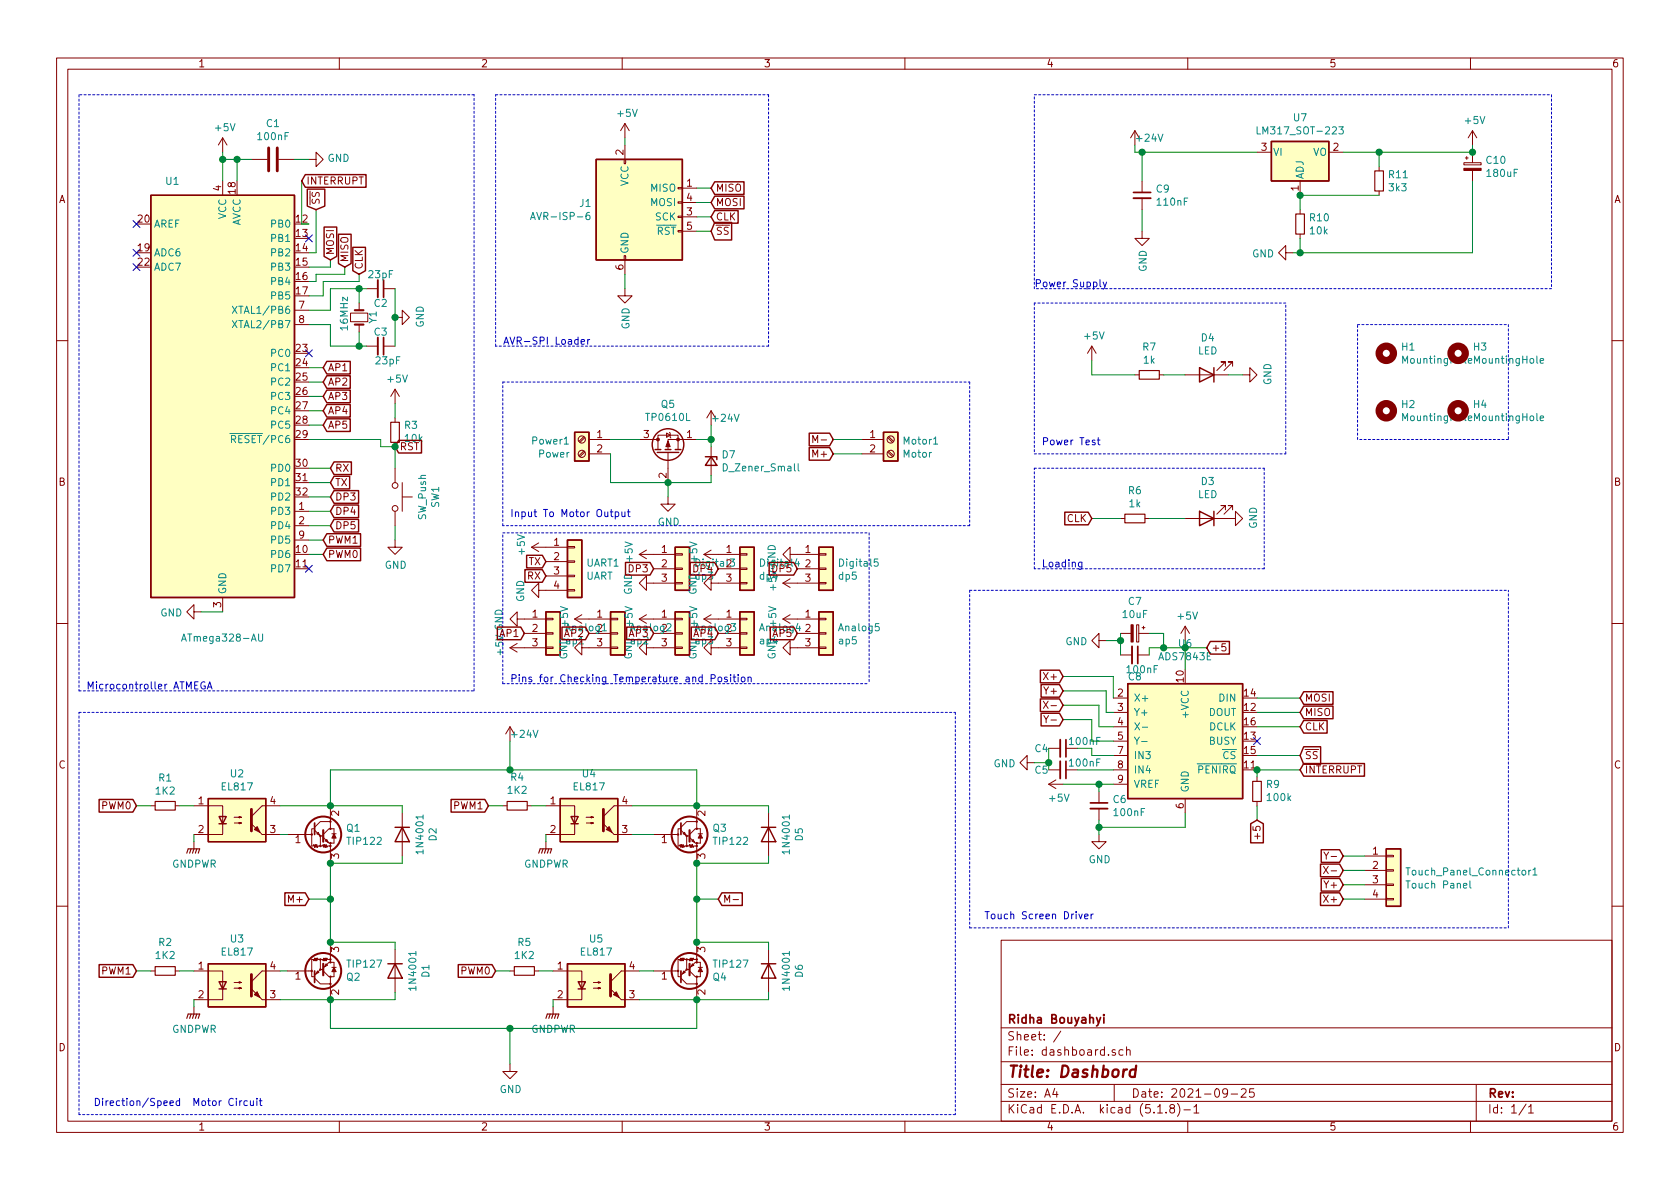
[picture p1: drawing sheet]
<svg xmlns="http://www.w3.org/2000/svg" width="297mm" height="210mm" viewBox="0 0 297 210" stroke-linecap="round" stroke-linejoin="round" font-family="sans-serif">
<g fill="none" stroke="#840000" stroke-width=".18">
<path d="M10 10.3h277v189.9h-277zM12 12.2h273v186.1h-273zM60 10.3v1.9M110 10.3v1.9M160 10.3v1.9M210 10.3v1.9M260 10.3v1.9M39.4 24.4l-.8 1.2M39.4 24.4v2.5M39.4 32v2.5M39.4 24.4l.7 1.2M44.4 28.2h2.8"/>
<path d="M49.3 28.2h2.8M54.6 28.2h1.3v-1.3l1.2 1.3-1.2 1.3v-1.3M110.4 28.2h.2v.8h-.2zM110.5 21.8l-.8 1.3M110.5 21.8v2.6M110.5 25.6v2.6M110.5 21.8l.8 1.3M119.9 38.2h.7v.3h-.7zM119.9 35.7h.7v.2h-.7zM119.9 33.1h.7v.3h-.7zM120.6 33.3h2.6M120.6 38.3h2.6"/>
<path d="M120.6 35.8h2.6M200.7 23.1l-.8 1.3M200.7 23.1v2.5M200.7 23.1l.7 1.3M201.9 32v2M201.9 35v2.1M222.2 26.9h2.6M229.9 32v2.5M229.9 37.1v.7M234.9 26.9h2.6M243.8 29.5v.7M243.8 33.8v.7"/>
<path d="M258.8 28.8h3.1v.4h-3.1zM259.1 27.9h.5M259.3 27.7v.5M260.3 23.1l-.7 1.3M260.3 23.1v2.5M260.3 26.9v1.9M260.3 30.1v1.9M260.3 23.1l.8 1.3M52.1 54.9h2.5M52.1 57.4h2.5M62 55.4h3v1.5h-3zM63.5 53.6v1.3"/>
<path d="M63.5 57.4v1.3M64.8 51h2M67.8 51h2M69.8 56.1h1.3v-1.2l1.3 1.2-1.3 1.3v-1.3M110.4 45.2h.2v.8h-.2zM110.5 51v1.3h1.3l-1.3 1.3-1.3-1.3h1.3M110.5 46v2.5M119.9 40.8h.7v.2h-.7zM120.6 40.9h2.6M201.9 40.9v1.3h1.3l-1.3 1.2-1.2-1.2h1.2M227.3 44.7v-1.3l-1.2 1.3 1.2 1.3v-1.3h1.3M229.9 41.4v.8"/>
<path d="M10 60.2h2M64.8 61.2h2M67.8 61.2h2M69.8 68.8v2.6M69.8 73.9v.8M69.8 78.2v.8M69.8 68.8l-.7 1.3M69.8 68.8l.8 1.3M103.2 79.8l-.8 .8M103.2 77.2l-.8 .8M103.4 79.9l-.9 .9M103.4 77.4l-.9 .8"/>
<path d="M104.1 77.7h3.8M113 77.7h3.3M116.3 79.5v-2.5h3.6v2.5M117.9 76.6l.6 .4-.6 .3zM118.4 76.4l.1 .2v.7l.1 .2M123.2 77.7h-5.1v1.8M125.7 72.6l-.7 1.3M125.7 72.6v2.6M125.7 79v5.1M125.7 72.6l.8 1.3M143.7 78.3v-1.3l.4 .9 .5-.9v1.3M145.2 77.8h1"/>
<path d="M152.4 77.7h3.8M156.9 79.9l.9 .9M156.9 77.4l.9 .8M157.1 79.8l.9 .8M157.1 77.2l.9 .8M193 61.2l-.7 1.3M193 61.2v2.5M193 61.2l.8 1.3M200.7 66.3h.7M205 66.3h.7M209.5 66.3h7.7M216.7 64.8v-.8h-.8h.8l-1.6 1.5"/>
<path d="M217.9 64.8v-.8h-.7h.7l-1.5 1.5M219.7 66.3h1.3v-1.3l1.2 1.3-1.2 1.3v-1.3M285 60.2h2M52.1 90.4h2.5M52.1 93h2.5M52.1 95.5h2.5M69.8 95.5v1.3h1.3l-1.3 1.2-1.2-1.2h1.2M69.8 82.8v2.5M69.8 90.4v2.6M71.1 87.9h1.8M71.1 85.3v5.1M94 96.8l1.2 .7"/>
<path d="M94 96.8h6.3M95.2 96l-1.2 .8M96.5 99.3h3.8M100.3 96.6h1.3v.3h-1.3zM100.3 99.2h1.3v.2h-1.3zM104.1 80.3h3.8M113 98h6.4M113 98l1.3 .8M114.3 97.3l-1.3 .7M118.1 87.9v1.2h1.3l-1.3 1.3-1.3-1.3h1.3M118.1 80v5.3M119.4 97.9h1.2v.3h-1.2z"/>
<path d="M124.5 98h6.3M124.5 98l1.2 .8M125.7 97.3l-1.2 .7M130.8 97.9h1.3v.3h-1.3zM139.7 98v-1.2l-1.3 1.2 1.3 1.3v-1.3h5.1M144.8 97.9h1.2v.3h-1.2zM152.4 80.3h3.8M198.1 91.7h.8M202.4 91.7h.8M209.5 91.7h8.9v-1.3l1.3 1.3-1.3 1.3v-1.3M216.7 90.2v-.8h-.8h.8l-1.6 1.5M217.9 90.2v-.8h-.7h.7l-1.5 1.5"/>
<path d="M10 110.3h2M34.3 108.2v-1.3l-1.3 1.3 1.3 1.3v-1.3h1.3M39.4 105.7v2.5M90.2 114.5h6.3M90.2 114.5l1.2 .8M91.4 109.5v-1.3l-1.2 1.3 1.2 1.2v-1.2h5.1M91.4 113.8l-1.2 .7M92.7 112h3.8M95.2 104.4v-1.3l-1.2 1.3 1.2 1.3v-1.3h5.1M96.5 114.4h1.3v.3h-1.3zM96.5 109.3h1.3v.3h-1.3zM96.5 111.9h1.3v.2h-1.3z"/>
<path d="M96.5 101.8h3.8M100.3 104.3h1.3v.2h-1.3zM100.3 101.7h1.3v.3h-1.3zM101.6 109.5h6.3M101.6 109.5l1.3 .7M102.9 114.5v-1.2l-1.3 1.2 1.3 1.3v-1.3h5M102.9 108.7l-1.3 .8M104.1 112h3.8M107.9 114.4h1.3v.3h-1.3zM107.9 109.3h1.3v.3h-1.3zM107.9 111.9h1.3v.2h-1.3zM113 109.5h6.4"/>
<path d="M113 109.5l1.3 .7M114.3 103.1v-1.3l-1.3 1.3 1.3 1.3v-1.3h5.1M114.3 114.5v-1.2l-1.3 1.2 1.3 1.3v-1.3h5.1M114.3 108.7l-1.3 .8M115.6 100.6h3.8M115.6 112h3.8M119.4 103h1.2v.2h-1.2zM119.4 100.5h1.2v.2h-1.2zM119.4 114.4h1.2v.3h-1.2zM119.4 109.3h1.2v.3h-1.2zM119.4 111.9h1.2v.2h-1.2zM124.5 109.5h6.3"/>
<path d="M124.5 109.5l1.2 .7M125.7 103.1v-1.3l-1.2 1.3 1.2 1.3v-1.3h5.1M125.7 114.5v-1.2l-1.2 1.2 1.2 1.3v-1.3h5.1M125.7 108.7l-1.2 .8M127 100.6h3.8M127 112h3.8M130.8 114.4h1.3v.3h-1.3zM130.8 109.3h1.3v.3h-1.3zM130.8 111.9h1.3v.2h-1.3zM130.8 103h1.3v.2h-1.3zM130.8 100.5h1.3v.2h-1.3zM138.4 103.1l1.3 .8"/>
<path d="M138.4 103.1h6.4M138.4 109.5h6.4M138.4 109.5l1.3 .7M139.7 114.5v-1.2l-1.3 1.2 1.3 1.3v-1.3h5.1M139.7 102.4l-1.3 .7M139.7 108.7l-1.3 .8M141 100.6h3.8M141 112h3.8M144.8 103h1.2v.2h-1.2zM144.8 100.5h1.2v.2h-1.2zM144.8 114.4h1.2v.3h-1.2zM144.8 109.3h1.2v.3h-1.2z"/>
<path d="M144.8 111.9h1.2v.2h-1.2zM194.3 113.3v-1.3l-1.3 1.3 1.3 1.2v-1.2h1.3M198.1 112h1.9M198.1 115.8h2.1M201 110.5h.3v3h-.3zM201.2 115.8h2M201.3 112h1.9M201.9 111h.5M202.2 110.7v.5M209.5 110.7v2.6M209.5 110.7l-.7 1.3M209.5 110.7l.8 1.3"/>
<path d="M216.7 113.8h-.6l-.1 .6 .5-.1 .3 .3v.3l-.3 .2-.5-.1M285 110.3h2M90.2 128.5l-.8 1.3M90.2 128.5v2.6M90.2 128.5l.7 1.3M181.6 134.9v-1.3l-1.3 1.3 1.3 1.2v-1.2h1.3M184.5 124l.8 1.3M184.6 126.5l.4 .7 .4-.7M185.3 124l-.8 1.3M185.4 138.7l1.3 .7M185.4 138.7h2.6M185.4 136.1h2.1"/>
<path d="M185.4 132.3h2.1M185.8 124.8h1M186.7 137.9l-1.3 .8M188.5 136.1h2M188.5 132.3h2M194.3 139.9v2.1M196.8 138.7h2.6M196.8 123.4h2.6M196.8 126h2.6M196.8 128.5h2.6M196.8 131.1h2.6M196.8 133.6h2.6"/>
<path d="M196.8 136.1h2.6M222.2 137.4v.8M26.7 142.5h.7M31 142.5h.7M34.3 142.5h5.1v5.1h-5.1M34.3 148.8v1.3M41.4 145.5h1.3l-.4 .2v-.3l.4 .1M41.4 144.5h1.3l-.4 .1v-.2l.4 .1M46.4 147.6h3.1M49.5 142.5h-3.1l-2 1.9M50.8 147.6h4.2M55.6 146.8l1 1h.5"/>
<path d="M55.6 146.6h-.5v3h.3l.1-.3 .1 .6 .2-.6 .1 .6 .1-.6 .1 .6 .2-.3h.3M55.6 146.3l1-1h1.8v1.3h-.2l-1.1 1M56 147.4l.3-.2 .2 .5zM56.6 147.8v1.8h.4l.1-.3 .2 .6 .1-.6 .1 .6 .2-.6 .1 .6 .1-.3h.5M57.1 148.1l1.1 1h.2v.5M57.5 148.7l.3-.2 .2 .5zM58.4 146.6h.7v.8M58.4 142.5v2.7M58.4 149.6v3M58.7 147.4h.7M59.1 148.2v.9h-.7M71.1 143.8v7.6"/>
<path d="M88.9 142.5h.8M93.2 142.5h.8M96.5 142.5h5.1v5.1h-5.1M96.5 148.8v1.3M103.6 145.5h1.3l-.4 .2v-.3l.4 .1M103.6 144.5h1.3l-.4 .1v-.2l.4 .1M108.6 147.6h3.2M111.8 142.5h-3.2l-1.9 1.9M115.6 147.6h4.2M120.4 146.8l1 1h.5M120.4 146.6h-.5v3h.2l.2-.3 .1 .6 .1-.6 .1 .6 .2-.6 .1 .6 .1-.3h.4M120.4 146.3l1-1h1.8v1.3h-.3l-1 1"/>
<path d="M120.8 147.4l.2-.2 .3 .5zM121.4 147.8v1.8h.4l.1-.3 .1 .6 .2-.6 .1 .6 .1-.6 .2 .6 .1-.3h.5M121.9 148.1l1 1h.3v.5M122.3 148.7l.3-.2 .2 .5zM123.2 142.5v2.7M123.2 149.6v3M123.2 146.6h.6v.8M123.4 147.4h.8M123.8 148.2v.9h-.6M128.1 159.6v-1.3l.5 .9 .4-.9v1.3M129.6 159.1h1M135.9 143.8v7.6"/>
<path d="M194.3 147.6v1.2h1.3l-1.3 1.3-1.3-1.3h1.3M194.3 143v2M209.5 141.2v2.6M222.2 141.7v.8M234 153.2l.8 1.3M234.1 150.7l.4 .6 .4-.6M234.8 153.2l-.8 1.3M235.4 154h.9M241.3 151.4h3.8M241.3 153.9h3.8M241.3 156.5h3.8M241.3 159h3.8"/>
<path d="M245.1 158.9h1.3v.2h-1.3zM245.1 156.3h1.3v.3h-1.3zM245.1 151.3h1.3v.2h-1.3zM245.1 153.8h1.3v.2h-1.3zM10 160.2h2M26.7 171.7h.7M31 171.7h.7M34.3 171.7h5.1v5.1h-5.1M34.3 178v1.3M41.4 174.7h1.3l-.4 .2v-.3l.4 .1M41.4 173.7h1.3l-.4 .2v-.3l.4 .1M46.4 176.8h3.1"/>
<path d="M49.5 171.7h-3.1l-2 1.9M50.8 171.7h4.2M56.1 171.7l.3 .3-.5 .2zM56.6 169.7h-.3l-.2-.3-.1 .5-.1-.5-.1 .5-.2-.5-.1 .5-.1-.2h-.3v3h.5M57.1 171.4h-.5l-1 1.1M57.1 171.7l1.1 1h.2v1.3h-1.8l-1-1M57.7 170.4l.2 .3-.5 .2zM58.4 169.7v.5h-.2l-1.1 1M58.4 169.7h-.5l-.1-.3-.1 .5-.2-.5-.1 .5-.1-.5-.2 .5-.1-.2h-.4v1.7M58.4 170.2h.7v.9M58.4 166.6v3.1M58.4 174.1v2.7"/>
<path d="M58.7 171.1h.7M59.1 171.8v.9h-.7M69.8 167.9v7.6M90.2 171.7h.7M94.5 171.7h.7M97.8 171.7h5.1v5.1h-5.1M97.8 178v1.3M104.9 174.7h1.3l-.4 .2v-.3l.4 .1M104.9 173.7h1.3l-.4 .2v-.3l.4 .1M109.9 176.8h3.1M113 171.7h-3.1l-2 1.9M115.6 171.7h4.2"/>
<path d="M120.9 171.7l.3 .3-.6 .2zM121.4 169.7h-.4l-.1-.3-.1 .5-.2-.5-.1 .5-.1-.5-.1 .5-.2-.2h-.2v3h.5M121.9 171.4h-.5l-1 1.1M121.9 171.7l1 1h.3v1.3h-1.8l-1-1M122.4 170.4l.3 .3-.5 .2zM123.2 169.7v.5h-.3l-1 1M123.2 169.7h-.5l-.1-.3-.2 .5-.1-.5-.1 .5-.2-.5-.1 .5-.1-.2h-.4v1.7M123.2 166.6v3.1M123.2 174.1v2.7M123.2 170.2h.6v.9M123.4 171.1h.8M123.8 171.8v.9h-.6"/>
<path d="M135.9 167.9v7.6M177 166.3h108v32h-108zM285 160.2h2M60 198.3v1.9M90.2 188.2v1.3h1.2l-1.2 1.2-1.3-1.2h1.3M110 198.3v1.9M160 198.3v1.9M177 194.8h108M177 191.8h108M177 187.8h108M177 181.8h108M186.5 192.5l-.4 1h1"/>
<path d="M186.8 193v1M187.6 182.3l-1.3 2M197 191.8v3M197.2 185.7l-.4-.1-.2 .2 .1 .2 .5 .2v.3h-.6M198.6 185.7l-.5-.1-.3 .3 .2 .6h.6M199.2 185.7l.2-.1 .4 .1v.9M199.2 185.1v1.5M204.7 196.8h.8M206.2 196.7v.1M207.1 196l-.3-.3 .2-.3a.48 .48 0 0 1 .6 .1l-.1 .4a.52 .52 0 0 0-.6 .2 .52 .52 0 0 0 .1 .6l.4 .1 .2-.1 .1-.4-.3-.3M208.2 195.1a1.71 1.71 0 0 1 0 2.3M209.3 196.3h1.2"/>
<path d="M210 198.3v1.9M211.1 195.8l.4-.5v1.5M211.1 196.8h.9M217 193.2l-.1 .2a.48 .48 0 0 1-.6-.1v-.6a.48 .48 0 0 1 .6-.1l.1 .1a1.19 1.19 0 0 1-.2 1.2l-.5 .1M217.7 193.5h1.1M219.5 192.7l.2-.2h.3l.3 .2v.3v.2l-.9 .8h.9M221.7 192.5h-.7l-.1 .7 .2-.1 .5 .1 .2 .2-.1 .5-.2 .1-.6-.1M260 198.3v1.9M261 191.8v6.5M269.8 195.2l-1.2 2M270.3 195.8l.4-.5v1.5M270.3 196.8h.8"/>
<circle cx="102.9" cy="77.7" r=".63"/>
<circle cx="157.5" cy="77.7" r=".63"/>
<circle cx="69.9" cy="89.9" r=".51"/>
<circle cx="69.9" cy="85.8" r=".51"/>
<circle cx="102.9" cy="80.3" r=".63"/>
<circle cx="157.5" cy="80.3" r=".63"/>
<circle cx="55.1" cy="147.6" r=".13"/>
<circle cx="56.6" cy="147.8" r=".13"/>
<circle cx="56.6" cy="149.6" r=".13"/>
<circle cx="58.4" cy="145.3" r=".13"/>
<circle cx="58.4" cy="146.6" r=".13"/>
<circle cx="58.4" cy="149.1" r=".13"/>
<circle cx="58.4" cy="149.6" r=".13"/>
<circle cx="119.9" cy="147.6" r=".13"/>
<circle cx="121.4" cy="147.8" r=".13"/>
<circle cx="121.4" cy="149.6" r=".13"/>
<circle cx="123.2" cy="145.3" r=".13"/>
<circle cx="123.2" cy="149.6" r=".13"/>
<circle cx="123.2" cy="149.1" r=".13"/>
<circle cx="123.2" cy="146.6" r=".13"/>
<circle cx="55.1" cy="171.7" r=".13"/>
<circle cx="56.6" cy="171.4" r=".13"/>
<circle cx="56.6" cy="169.7" r=".13"/>
<circle cx="58.4" cy="172.7" r=".13"/>
<circle cx="58.4" cy="169.7" r=".13"/>
<circle cx="58.4" cy="170.2" r=".13"/>
<circle cx="58.4" cy="174" r=".13"/>
<circle cx="119.9" cy="171.7" r=".13"/>
<circle cx="121.4" cy="169.7" r=".13"/>
<circle cx="121.4" cy="171.4" r=".13"/>
<circle cx="123.2" cy="174" r=".13"/>
<circle cx="123.2" cy="172.7" r=".13"/>
<circle cx="123.2" cy="169.7" r=".13"/>
<circle cx="123.2" cy="170.2" r=".13"/>
</g>
<path d="M200.8 189.2a.68 .68 0 0 0-1 .3v.8l.3 .1 .5-.1M200.9 188.4l-.3 2" fill="none" stroke="#840000" stroke-width=".41"/>
<g fill="none" stroke="#840000" stroke-width=".3">
<path d="M200.4 34h3.1M67.8 49.5v3.1M67.8 59.7v3M201.2 114.3v3M188.5 130.8v3.1M188.5 134.6v3.1M55.6 145.5v2.1M120.4 145.5v2.1M192.8 142h3M55.6 171.7v2M120.4 171.7v2M194.6 179.9l-.5 1.4-.2 .1"/>
<path d="M195.2 179.4v.2M195.2 179.9v1"/>
</g>
<g fill="none" stroke="#840000" stroke-width=".2">
<path d="M229.1 37.8h1.5v3.6h-1.5zM243.1 30.2h1.5v3.6h-1.5zM69.1 74.7h1.5v3.5h-1.5zM201.4 65.5h3.6v1.6h-3.6zM198.9 90.9h3.5v1.6h-3.5zM221.5 138.2h1.5v3.5h-1.5zM27.4 141.7h3.6v1.6h-3.6zM33 150.9l.3-.8h2l-.2 .8M33.8 150.1l-.3 .8M34.3 150.1l-.3 .8M34.8 150.1l-.3 .8M89.7 141.7h3.5v1.6h-3.5z"/>
<path d="M95.2 150.9l.3-.8h2l-.2 .8M96 150.1l-.2 .8M96.5 150.1l-.2 .8M97 150.1l-.2 .8M27.4 170.9h3.6v1.6h-3.6zM33.8 179.3l-.3 .8M34.3 179.3l-.3 .8M34.8 179.3l-.3 .8M90.9 170.9h3.6v1.6h-3.6zM97.3 179.3l-.3 .8M97.8 179.3l-.3 .8M98.3 179.3l-.3 .8"/>
<path d="M33 180.1l.3-.8h2l-.2 .8M96.5 180.1l.3-.8h2l-.2 .8"/>
</g>
<g fill="#ffffc2" stroke="#ffffc2" stroke-width=".18">
<path d="M119.4 96.8h2.5v7.6h-2.5z"/>
<path d="M156.2 76.4h2.5v5.1h-2.5z"/>
<path d="M245.1 150.1h2.5v10.2h-2.5z"/>
<path d="M199.4 120.9h20.3v20.3h-20.3z"/>
<path d="M144.8 96.8h2.5v7.6h-2.5z"/>
<path d="M130.8 108.2h2.5v7.6h-2.5z"/>
<path d="M119.4 108.2h2.5v7.6h-2.5z"/>
<path d="M107.9 108.2h2.6v7.6h-2.6z"/>
<path d="M144.8 108.2h2.5v7.6h-2.5z"/>
<path d="M105.4 28.2h15.2v17.8h-15.2z"/>
<path d="M96.5 108.2h2.6v7.6h-2.6z"/>
<path d="M101.6 76.4h2.5v5.1h-2.5z"/>
<path d="M130.8 96.8h2.5v7.6h-2.5z"/>
<path d="M224.8 25h10.1v7h-10.1z"/>
<path d="M100.3 95.5h2.6v10.2h-2.6z"/>
<path d="M26.7 34.5h25.4v71.2h-25.4z"/>
<path d="M99.1 141.2h10.1v7.6h-10.1z"/>
<path d="M100.3 170.4h10.2v7.6h-10.2z"/>
<path d="M36.8 170.4h10.2v7.6h-10.2z"/>
<path d="M36.8 141.2h10.2v7.6h-10.2z"/>
</g>
<g fill="none" stroke="#840000" stroke-width=".25">
<path d="M26.7 34.5h25.4v71.2h-25.4zM54 30.9h10.7v2.2h-10.7l-.7-1.1zM54.3 33.4h3.1v3l-1.5 .7-1.6-.7zM105.4 28.2h15.2v17.8h-15.2zM126.4 39.3h3v3.1h-3l-.7-1.5zM126.4 34.7h5.1v2.2h-5.1l-.7-1.1zM126.4 32.2h5.1v2.2h-5.1l-.7-1.1zM126.4 37.2h4.1v2.3h-4.1l-.7-1.2zM224.8 25h10.1v7h-10.1zM57.3 40.2h2.2v5.1l-1.1 .7-1.1-.7zM59.8 41.4h2.3v5.2l-1.1 .6-1.2-.6zM62.4 43.7h2.2v4.2l-1.1 .6-1.1-.6z"/>
<path d="M57.8 74.1h4.1v2.2h-4.1l-.7-1.1zM57.8 71.5h4.1v2.3h-4.1l-.7-1.2zM57.8 69h4.1v2.2h-4.1l-.7-1.1zM57.8 66.4h4.1v2.3h-4.1l-.7-1.1zM57.8 63.9h4.1v2.2h-4.1l-.7-1.1zM70.5 77.9h4v2.2h-4l-.7-1.1zM101.6 76.4h2.5v5.1h-2.5zM115.8 79.5h1M117.6 79.5h1M119.4 79.5h1M143.1 79.1h3.6l.6 1.2-.6 1.1h-3.6zM143.1 76.6h3.6l.6 1.1-.6 1.1h-3.6z"/>
<path d="M156.2 76.4h2.5v5.1h-2.5zM212.1 65l2.5 1.3-2.5 1.3zM214.6 65v2.6M57.8 94.4h6v2.2h-6l-.7-1.1zM57.8 96.9h6v2.3h-6l-.7-1.2zM59.1 81.7h3v2.2h-3l-.7-1.1zM59.1 91.8h4.3v2.3h-4.3l-.7-1.1zM59.1 89.3h4.3v2.2h-4.3l-.7-1.1zM59.1 86.8h4.3v2.2h-4.3l-.7-1.1zM59.1 84.2h2.7v2.3h-2.7l-.7-1.2zM93.1 98.2h2.8l.6 1.1-.6 1.1h-2.8zM100.3 95.5h2.6v10.2h-2.6z"/>
<path d="M110.6 99.5h4.3l.7 1.1-.7 1.1h-4.3zM116.2 80h3.8M119.4 96.8h2.5v7.6h-2.5zM122 99.5h4.4l.6 1.1-.6 1.1h-4.4zM124.7 80.8h2v.5M125.7 80.8l1 1.5h-2zM130.8 96.8h2.5v7.6h-2.5zM136 99.5h4.3l.7 1.1-.7 1.1h-4.3zM144.8 96.8h2.5v7.6h-2.5zM188.3 90.6h4.1l.6 1.1-.6 1.1h-4.1zM212.1 90.4l2.5 1.3-2.5 1.3zM214.6 90.4v2.6"/>
<path d="M87.9 110.9h4.2l.6 1.1-.6 1.1h-4.2zM92.8 100.7h3.1l.6 1.1-.6 1.2h-3.1zM96.5 108.2h2.6v7.6h-2.6zM99.4 110.9h4.1l.6 1.1-.6 1.1h-4.1zM107.9 108.2h2.6v7.6h-2.6zM110.8 110.9h4.1l.7 1.1-.7 1.1h-4.1zM119.4 108.2h2.5v7.6h-2.5zM122.2 110.9h4.2l.6 1.1-.6 1.1h-4.2zM130.8 108.2h2.5v7.6h-2.5zM136.2 110.9h4.1l.7 1.1-.7 1.1h-4.1zM144.8 108.2h2.5v7.6h-2.5zM183.9 118.5h3.4l.7 1.1-.7 1.1h-3.4z"/>
<path d="M214 113.4h3.4v2.3h-3.4l-.6-1.2zM183.9 123.6h3.4l.7 1.1-.7 1.1h-3.4zM184.1 121.1h3.2l.7 1.1-.7 1.1h-3.2zM184.1 126.1h3.2l.7 1.1-.7 1.2h-3.2zM199.4 120.9h20.3v20.3h-20.3zM230.5 135h10.7v2.3h-10.7l-.6-1.2zM230.5 127.4h4.1v2.2h-4.1l-.6-1.1zM230.5 122.3h5.2v2.3h-5.2l-.6-1.2zM230.5 124.9h5.2v2.2h-5.2l-.6-1.1zM230.5 132h3v3.1h-3l-.6-1.5zM17.5 141.4h6l.6 1.1-.6 1.1h-6zM36.8 141.2h10.2v7.6h-10.2z"/>
<path d="M38.7 144.4h1.3l-.6 1.3zM38.7 145.7h1.3M50.4 157.9h3.6l.6 1.1-.6 1.1h-3.6zM69.8 146.3h2.6M71.1 146.3l1.3 2.5h-2.6zM79.8 141.4h5.9l.7 1.1-.7 1.1h-5.9zM99.1 141.2h10.1v7.6h-10.1zM101 144.4h1.2l-.6 1.3zM101 145.7h1.2M127.6 157.9h3.6v2.2h-3.6l-.6-1.1zM134.6 146.3h2.6M135.9 146.3l1.3 2.5h-2.6z"/>
<path d="M221.1 145.7l1.1-.7 1.2 .7v3.3h-2.3zM233.5 157.9h3.4l.6 1.1-.6 1.1h-3.4zM233.5 152.8h3.4l.6 1.1-.6 1.1h-3.4zM233.6 155.3h3.3l.6 1.2-.6 1.1h-3.3zM233.6 150.3h3.3l.6 1.1-.6 1.1h-3.3zM245.1 150.1h2.5v10.2h-2.5zM17.5 170.6h6l.6 1.1-.6 1.1h-6zM36.8 170.4h10.2v7.6h-10.2zM38.7 173.6h1.3l-.6 1.3zM38.7 174.9h1.3M68.6 170.4h2.5M69.8 170.4l1.3 2.6h-2.5z"/>
<path d="M81 170.6h6l.6 1.1-.6 1.1h-6zM100.3 170.4h10.2v7.6h-10.2zM102.2 173.6h1.3l-.6 1.3zM102.2 174.9h1.3M134.6 170.4h2.6M135.9 170.4l1.3 2.6h-2.6z"/>
<circle cx="118.1" cy="78.6" r="2.79"/>
</g>
<path d="M200.4 35h3.1M66.8 49.5v3.1M66.8 59.7v3M200.2 114.3v3M187.5 130.8v3.1M187.5 134.6v3.1M192.8 143h3" fill="none" stroke="#840000" stroke-width=".33"/>
<path d="M62.7 54.9h1.6M62.7 57.4h1.6M57.1 146.8v2M121.9 146.8v2M57.1 170.4v2.1M121.9 170.4v2.1" fill="none" stroke="#840000" stroke-width=".38"/>
<g fill="none" stroke="#008484" stroke-width=".18">
<path d="M93.8 38.8l.4-1.2 .4 1.2M93.9 38.5h.6M104.2 37.6h-.4a.87 .87 0 0 0 0 1.2l.5-.1v-.5l-.5-.2-.2 .3M222.3 22.4v1.3h.6M236.7 22.4h.8l-.4 .5 .3 .1 .1 .5-.2 .2-.6-.1M41.1 54.1l.8 1.3M41.1 56.7l.8 1.3M41.9 54.1l-.8 1.3M41.9 56.7l-.8 1.3M40.6 76.7h1.3M40.9 77.7l.7-.1 .1-.2-.1-.3-.2-.1h-.5v1.3M41.2 77.7l.5 .6"/>
<path d="M99.8 78.5h.7M165.1 78.5h.7M259.6 63.8l.6-.1v-.3h-.4l-.2 .2 .1 .6h.5M259.6 74l.6-.1v-.3h-.4l-.2 .1 .1 .6h.5M272.3 63.8l.6-.1v-.3h-.4l-.2 .2 .1 .6h.5M272.3 74l.6-.1v-.3h-.4l-.2 .1 .1 .6h.5M140.9 98.8l-.3 .9h.8M141.1 82v1.1l.2 .2M141.2 99.3v.8M155.2 98.9h-.6v.6l.1-.2 .5 .2v.5l-.2 .1-.4-.1M32.1 113.4l.4-1.3 .4 1.3M32.2 113h.6"/>
<path d="M45.7 112.1v1.1l.2 .2h.3l.2-.2v-1.1M106.5 111.6h.7M141.1 110.2l-.3 .9h.8M201.9 131.1h.9M202 128.6h.9M74.8 144.1v.7M139.6 144.1v.7M248.6 153.5h.7M259.9 155.8v1.1l.2 .1M270.3 153.9v.8M270.7 153.9l-.4 .2M271 153.8l.4-.3v1.2"/>
<path d="M271 154.7h.8M73.5 168.2v.8M139.6 168.2v.8"/>
</g>
<g fill="none" stroke="#840000" stroke-width="1.3">
<circle cx="245.1" cy="62.5" r="1.27"/>
<circle cx="245.1" cy="72.6" r="1.27"/>
<circle cx="257.8" cy="62.5" r="1.27"/>
<circle cx="257.8" cy="72.6" r="1.27"/>
</g>
<g fill="#840000" stroke="#840000" stroke-width=".18">
<path d="M200 110.5h.4v3h-.4z"/>
<path d="M258.8 29.8h3.1v.3h-3.1z"/>
<path d="M123.8 171.1l.4 .7h-.8z"/>
<path d="M123.8 147.4l.4 .8h-.8z"/>
<path d="M118.1 78l.4 1h-.8z"/>
<path d="M106.7 145.7l1.9 1.9z"/>
<path d="M107.2 146.7l.5-.5 .5 1z"/>
<path d="M107.9 174.9l2 1.9z"/>
<path d="M108.5 175.9l.5-.5 .5 1z"/>
<path d="M44.4 174.9l2 1.9z"/>
<path d="M45 175.9l.5-.5 .5 1z"/>
<path d="M44.4 145.7l2 1.9z"/>
<path d="M45 146.7l.5-.5 .5 1z"/>
<path d="M59.1 171.1l.3 .7h-.7z"/>
<path d="M59.1 147.4l.3 .8h-.7z"/>
<circle cx="119.9" cy="77.7" r=".25"/>
<circle cx="116.3" cy="77.7" r=".25"/>
</g>
<path d="M47.5 26.2v4M49 26.2v4M44.4 143.1v3.8M106.7 143.1v3.8M44.4 172.3v3.8M107.9 172.3v3.8" fill="none" stroke="#840000" stroke-width=".51"/>
<g fill="none" stroke="#840000" stroke-width=".36">
<circle cx="57.1" cy="147.6" r="3.2"/>
<circle cx="121.9" cy="147.6" r="3.2"/>
<circle cx="57.1" cy="171.7" r="3.2"/>
<circle cx="121.9" cy="171.7" r="3.2"/>
</g>
<g fill="none" stroke="#0000c2" stroke-width=".18" stroke-dasharray=".4 .4">
<path d="M14 16.8v105.4M83.8 16.8h-69.8M87.6 16.8h48.3M135.9 16.8v44.4M182.9 16.8h91.4M274.3 16.8v34.2M182.9 51v-34.2M182.9 53.6v26.7M227.3 53.6h-44.4M240 57.4h26.7M266.7 57.4v20.3M274.3 51h-91.4"/>
<path d="M87.6 61.2v-44.4M88.9 67.6h82.5M135.9 61.2h-48.3M171.4 67.6v25.4M240 77.7v-20.3M266.7 77.7h-26.7M88.9 94.2h64.8M88.9 93v-25.4M153.7 94.2v26.7M171.4 93h-82.5M182.9 82.8h40.6M182.9 80.3h44.4"/>
<path d="M223.5 82.8v17.8M227.3 80.3v-26.7M171.4 104.4v59.7M171.4 104.4h95.3M182.9 100.6v-17.8M223.5 100.6h-40.6M14 126h154.9M14 122.2h69.8M83.8 122.2v-105.4M88.9 120.9v-26.7M88.9 120.9h64.8M168.9 126v71.1"/>
<path d="M171.4 164.1h95.3M266.7 164.1v-59.7M14 197.1v-71.1M168.9 197.1h-154.9"/>
</g>
<g fill="none" stroke="#008400" stroke-width=".18">
<path d="M39.4 26.9v5.1M39.4 28.2h5M41.9 28.2v3.8M52.1 28.2h2.5M53.3 32v7.6M55.9 37.1v7.6h-1.3M110.5 24.4v1.2M123.2 33.3h2.5M123.2 35.8h2.5M123.2 38.3h2.5M200.7 25.6v1.3h21.5M201.9 26.9v5.1"/>
<path d="M201.9 37.1v3.8M243.8 34.5h-13.9v2.6M243.8 26.9v2.6M260.3 25.6v1.3h-22.8M260.3 32v12.7h-31.7M54.6 57.4h3.8v3.8h6.4M58.4 46v1.2h-3.8M61 47.2v1.3h-5.1v1.3h-1.3M63.5 48.5v1.3h-6.4v2.5h-2.5M63.5 51v2.6M63.5 58.7v2.5M64.8 51h-6.4v3.9h-3.8"/>
<path d="M69.8 51v10.2M110.5 48.5v2.5M123.2 40.9h2.5M229.9 42.2v2.5M54.6 70.1h2.5M54.6 72.6h2.5M54.6 75.2h2.5M54.6 77.7h12.7v1.3h2.5v3.8M54.6 67.6h2.5M54.6 65h2.5M69.8 71.4v2.5M107.9 77.7h5.1"/>
<path d="M123.2 77.7h2.5M125.7 75.2v3.8M147.3 77.7h5.1M193 63.7v2.6h7.7M205.7 66.3h3.8M217.2 66.3h2.5M54.6 85.3h3.8M54.6 82.8h3.8M54.6 87.9h3.8M54.6 90.4h3.8M54.6 93h3.8M54.6 95.5h2.5"/>
<path d="M54.6 98h2.5M69.8 93v2.5M107.9 80.3v5h17.8v-1.2M118.1 85.3v2.6M147.3 80.3h5.1M193 91.7h5.1M203.2 91.7h6.3M35.6 108.2h3.8M188 119.6h8.8v3.8M195.6 113.3h2.5M198.1 112v3.8M203.2 112h2.5v2.5"/>
<path d="M209.5 114.5v3.9M213.4 114.5h-10.2v1.3M90.2 131.1v5M182.9 134.9h2.5M185.4 132.3v3.8M188 124.7h6.3v3.8h2.5M188 127.2h5v3.9h3.8M188 122.2h7.6v3.8h1.2M188 138.7h8.8M190.5 136.1h6.3M193 132.3v1.3h3.8M194.3 138.7v1.2"/>
<path d="M222.2 128.5h7.7M222.2 126h7.7M222.2 123.4h7.7M222.2 133.6h7.7M229.9 136.1h-7.7v1.3M24.1 142.5h2.6M31.7 142.5h2.6M34.3 147.6v1.2M49.5 142.5h21.6v1.3M49.5 147.6h1.3M54.6 159h3.8M58.4 142.5v-6.4h64.8v6.4"/>
<path d="M71.1 151.4v1.2h-12.7v14h11.4v1.3M86.4 142.5h2.5M94 142.5h2.5M96.5 147.6v1.2M111.8 142.5h24.1v1.3M111.8 147.6h3.8M123.2 159h3.8M135.9 151.4v1.2h-12.7v14h12.7v1.3M194.3 145v2.6M209.5 143.8v2.5h-15.2M222.2 142.5v2.5M237.5 156.5h3.8"/>
<path d="M237.5 159h3.8M237.5 153.9h3.8M237.5 151.4h3.8M24.1 171.7h2.6M31.7 171.7h2.6M34.3 176.8v1.2M49.5 171.7h1.3M58.4 176.8v5.1h64.8v-5.1M69.8 175.5v1.3h-20.3M87.6 171.7h2.6M95.2 171.7h2.6M97.8 176.8v1.2"/>
<path d="M113 171.7h2.6M135.9 175.5v1.3h-22.9M90.2 181.9v6.3"/>
</g>
<g fill="none" stroke="#0000c2" stroke-width=".18">
<path d="M194.5 49.4v1.1l.2 .2M195 49.9l.4 .8M195.7 49.9l-.5 1.1-.2 .1M102.7 60.4l.7-.1-.1-.2-.4-.1-.2 .2 .1 .6h.5M103.9 60v.9M104.3 60l-.3 .1-.1 .2M194 77.8h.5M194.2 77.4v1.1l.3 .2M107.9 90.5h.5M108.1 90.1v1.1l.3 .2M108.8 90.6l.4-.1 .2 .2-.1 .6h-.5M108.8 90.5v1.3"/>
<path d="M110 90.5v.8l.3 .1 .2-.2M110.5 90.5v.9M110.9 90.5h.5M111.1 90.1v1.1l.3 .2M191.3 99.4l-.1 1.2-.1 .1-.3-.1M191.3 99.5l-.4-.1-.2 .2 .1 .6h.5M125.7 120l.6-.1 .2-.2-.1-.3-.2-.1h-.5v1.3M127.1 119.8l.3-.1 .2 .2v.4l-.1 .2-.3 .1-.2-.2-.1-.4zM128.6 119.8l-.3-.1-.2 .2v.2l.5 .1v.3h-.5M129.2 119.3v.1M129.2 119.7v.9M129.6 119.7h.5"/>
<path d="M129.8 119.3v1.1l.3 .2M130.5 119.3v.1M130.5 119.7v.9M131.2 119.8l.3-.1 .2 .3-.1 .5-.3 .1-.2-.2zM132.3 119.9l.1-.2 .3 .1 .1 .8M132.3 119.7v.9M36.2 120.6a.59 .59 0 0 0-.7 .6 .59 .59 0 0 0 .7 .6l.1-.5h-.3M36.7 121.8l.4-1.2 .4 1.2M36.8 121.5h.6M190.8 161.6l.3 .9 .2-.9M191.8 162l.6-.1-.1-.2-.4-.1-.1 .2v.6h.5M192.9 161.6v.9"/>
<path d="M193.3 161.6l-.4 .3M41.2 194.4a.6 .6 0 0 0-.8 .4 .6 .6 0 0 0 .6 .7l.2-.1M41.8 194.2v.2M41.8 194.7v.8M42.4 194.7v.8M42.7 194.7l-.3 .2M43.7 194.7h-.3l-.3 .2 .1 .5h.5M44.3 194.7v.7l.3 .1 .2-.1M44.8 194.7v.8M45.4 194.2v.2M45.4 194.7v.8M45.8 194.7h.5"/>
<path d="M46 194.2v1.1l.3 .2"/>
</g>
<g fill="#008400" stroke="#008400" stroke-width=".25">
<circle cx="90.2" cy="136.1" r=".51"/>
<circle cx="58.4" cy="142.5" r=".51"/>
<circle cx="90.2" cy="181.9" r=".51"/>
<circle cx="123.2" cy="166.6" r=".51"/>
<circle cx="123.2" cy="152.6" r=".51"/>
<circle cx="123.2" cy="176.8" r=".51"/>
<circle cx="58.4" cy="152.6" r=".51"/>
<circle cx="58.4" cy="176.8" r=".51"/>
<circle cx="69.9" cy="56.1" r=".51"/>
<circle cx="58.4" cy="166.6" r=".51"/>
<circle cx="58.4" cy="159" r=".51"/>
<circle cx="63.5" cy="61.2" r=".51"/>
<circle cx="63.5" cy="51" r=".51"/>
<circle cx="123.2" cy="159" r=".51"/>
<circle cx="201.9" cy="26.9" r=".51"/>
<circle cx="123.2" cy="142.5" r=".51"/>
<circle cx="185.4" cy="134.9" r=".51"/>
<circle cx="125.7" cy="77.7" r=".51"/>
<circle cx="118.1" cy="85.3" r=".51"/>
<circle cx="229.9" cy="34.5" r=".51"/>
<circle cx="243.8" cy="26.9" r=".51"/>
<circle cx="229.9" cy="44.7" r=".51"/>
<circle cx="69.9" cy="79" r=".51"/>
<circle cx="260.3" cy="26.9" r=".51"/>
<circle cx="39.4" cy="28.2" r=".51"/>
<circle cx="222.3" cy="136.1" r=".51"/>
<circle cx="194.3" cy="146.3" r=".51"/>
<circle cx="194.3" cy="138.7" r=".51"/>
<circle cx="198.1" cy="113.3" r=".51"/>
<circle cx="205.7" cy="114.5" r=".51"/>
<circle cx="41.9" cy="28.2" r=".51"/>
</g>
<g fill="none" stroke="#000084" stroke-width=".18">
<path d="M23.5 39l1.2 1.2M24.7 39l-1.2 1.2M23.5 46.6l1.2 1.2M23.5 44.1l1.2 1.2M24.7 46.6l-1.2 1.2M24.7 44.1l-1.2 1.2M54 41.5l1.2 1.3M55.2 41.5l-1.2 1.3M54 61.9l1.2 1.2M55.2 61.9l-1.2 1.2M54 100l1.2 1.2M55.2 100l-1.2 1.2"/>
<path d="M221.6 130.4l1.3 1.3M222.9 130.4l-1.3 1.3"/>
</g>
<text font-size="2.8" fill="#840000" x="178" y="190.5">Title: Dashbord</text>
<g font-size="2.1" fill="#840000">
<text x="178" y="184">Sheet: /</text>
<text x="178" y="181">Ridha Bouyahyi</text>
<text x="178" y="186.7">File: dashboard.sch</text>
<text x="178" y="196.9">KiCad E.D.A. kicad (5.1.8)-1</text>
<text x="178" y="194.1">Size: A4</text>
<text x="200" y="194.1">Date: 2021-09-25</text>
<text x="263" y="194.1">Rev:</text>
<text x="263" y="196.9">Id: 1/1</text>
</g>
<g font-size="1.8" fill="#840000">
<text x="35" y="11.9">1</text>
<text x="85" y="11.9">2</text>
<text x="135" y="11.9">3</text>
<text x="185" y="11.9">4</text>
<text x="235" y="11.9">5</text>
<text x="285" y="11.9">6</text>
<text x="110.2" y="27.4" transform="rotate(-90 110.2 27.4)">2</text>
<text x="223" y="26.7">3</text>
<text x="235.7" y="26.7">2</text>
<text x="10.4" y="35.9">A</text>
<text x="39.1" y="33.8" transform="rotate(-90 39.1 33.8)">4</text>
<text x="41.7" y="34.2" transform="rotate(-90 41.7 34.2)">18</text>
<text x="54.1" y="32.6">INTERRUPT</text>
<text x="121.4" y="33">1</text>
<text x="121.4" y="35.6">4</text>
<text x="126.5" y="33.9">MISO</text>
<text x="229.6" y="33.8" transform="rotate(-90 229.6 33.8)">1</text>
<text x="285.4" y="35.9">A</text>
<text x="24.4" y="39.4">20</text>
<text x="52.4" y="41.9">13</text>
<text x="56.5" y="36.3" transform="rotate(-90 56.5 36.3)">SS</text>
<text x="121.4" y="38.1">3</text>
<text x="121.4" y="40.6">5</text>
<text x="126.5" y="41.5">SS</text>
<text x="126.5" y="36.4">MOSI</text>
<text x="126.5" y="39">CLK</text>
<text x="24.4" y="44.4">19</text>
<text x="24.4" y="47">22</text>
<text x="52.4" y="44.4">14</text>
<text x="52.4" y="47">15</text>
<text x="59.1" y="45.2" transform="rotate(-90 59.1 45.2)">MOSI</text>
<text x="61.6" y="46.5" transform="rotate(-90 61.6 46.5)">MISO</text>
<text x="64.1" y="47.7" transform="rotate(-90 64.1 47.7)">CLK</text>
<text x="110.2" y="47.7" transform="rotate(-90 110.2 47.7)">6</text>
<text x="52.4" y="49.5">16</text>
<text x="52.4" y="52.1">17</text>
<text x="52.9" y="54.6">7</text>
<text x="52.9" y="57.1">8</text>
<text x="52.4" y="62.2">23</text>
<text x="52.4" y="64.8">24</text>
<text x="57.9" y="65.7">AP1</text>
<text x="52.4" y="67.3">25</text>
<text x="52.4" y="69.8">26</text>
<text x="57.9" y="70.7">AP3</text>
<text x="57.9" y="68.2">AP2</text>
<text x="52.4" y="72.4">27</text>
<text x="52.4" y="74.9">28</text>
<text x="52.4" y="77.5">29</text>
<text x="57.9" y="75.8">AP5</text>
<text x="57.9" y="73.3">AP4</text>
<text x="105.6" y="77.5">1</text>
<text x="113.8" y="77.5">3</text>
<text x="121.4" y="77.5">1</text>
<text x="153.8" y="77.5">1</text>
<text x="52.4" y="82.5">30</text>
<text x="59.2" y="83.4">RX</text>
<text x="70.6" y="79.6">RST</text>
<text x="71.7" y="78.2">10k</text>
<text x="105.6" y="80">2</text>
<text x="144" y="80.9">M+</text>
<text x="153.8" y="80">2</text>
<text x="10.4" y="85.9">B</text>
<text x="52.4" y="85.1">31</text>
<text x="52.4" y="87.6">32</text>
<text x="59.2" y="88.5">DP3</text>
<text x="59.2" y="86">TX</text>
<text x="117.9" y="84.6" transform="rotate(-90 117.9 84.6)">2</text>
<text x="285.4" y="85.9">B</text>
<text x="52.9" y="90.2">1</text>
<text x="52.9" y="92.7">2</text>
<text x="52.9" y="95.2">9</text>
<text x="59.2" y="93.6">DP5</text>
<text x="59.2" y="91.1">DP4</text>
<text x="188.6" y="92.3">CLK</text>
<text x="52.4" y="97.8">10</text>
<text x="52.4" y="100.3">11</text>
<text x="57.9" y="96.1">PWM1</text>
<text x="57.9" y="98.7">PWM0</text>
<text x="93.5" y="99.9">TX</text>
<text x="97.9" y="96.5">1</text>
<text x="97.9" y="99.1">2</text>
<text x="97.9" y="101.6">3</text>
<text x="111.4" y="101.2">DP3</text>
<text x="117" y="97.8">1</text>
<text x="117" y="100.3">2</text>
<text x="122.8" y="101.2">DP4</text>
<text x="123.2" y="100.2">Digital32</text>
<text x="128.4" y="97.8">1</text>
<text x="136.8" y="101.2">DP5</text>
<text x="142.4" y="97.8">1</text>
<text x="142.4" y="100.3">2</text>
<text x="39.1" y="107.4" transform="rotate(-90 39.1 107.4)">3</text>
<text x="93.3" y="102.5">RX</text>
<text x="97.9" y="104.1">4</text>
<text x="117" y="102.9">3</text>
<text x="128.4" y="102.9">3</text>
<text x="142.4" y="102.9">3</text>
<text x="88.5" y="112.6">AP1</text>
<text x="94.1" y="109.2">1</text>
<text x="94.1" y="111.8">2</text>
<text x="99.9" y="112.6">AP2</text>
<text x="100.1" y="113.9">ap1</text>
<text x="105.6" y="109.2">1</text>
<text x="111.4" y="112.6">AP3</text>
<text x="117" y="109.2">1</text>
<text x="122.8" y="112.6">AP4</text>
<text x="128.4" y="109.2">1</text>
<text x="136.8" y="112.6">AP5</text>
<text x="142.4" y="109.2">1</text>
<text x="142.4" y="111.8">2</text>
<text x="94.1" y="114.3">3</text>
<text x="105.6" y="114.3">3</text>
<text x="117" y="114.3">3</text>
<text x="128.4" y="114.3">3</text>
<text x="142.4" y="114.3">3</text>
<text x="214.1" y="115.2">+5</text>
<text x="185" y="120.3">X+</text>
<text x="185" y="122.8">Y+</text>
<text x="197.6" y="123.2">2</text>
<text x="197.6" y="125.7">3</text>
<text x="209.3" y="120.6" transform="rotate(-90 209.3 120.6)">10</text>
<text x="220" y="125.7">12</text>
<text x="220" y="123.2">14</text>
<text x="230.7" y="124.1">MOSI</text>
<text x="185.4" y="127.9">Y-</text>
<text x="197.6" y="128.3">4</text>
<text x="197.6" y="130.8">5</text>
<text x="220" y="130.8">13</text>
<text x="220" y="128.3">16</text>
<text x="230.7" y="129.2">CLK</text>
<text x="230.7" y="126.6">MISO</text>
<text x="10.4" y="135.9">C</text>
<text x="197.6" y="133.3">7</text>
<text x="197.6" y="135.9">8</text>
<text x="220" y="135.9">11</text>
<text x="220" y="133.3">15</text>
<text x="230.7" y="136.8">INTERRUPT</text>
<text x="230.7" y="134.2">SS</text>
<text x="285.4" y="135.9">C</text>
<text x="18" y="143.1">PWM0</text>
<text x="35.1" y="142.2">1</text>
<text x="47.8" y="142.2">4</text>
<text x="80.3" y="143.1">PWM1</text>
<text x="97.3" y="142.2">1</text>
<text x="110" y="142.2">4</text>
<text x="197.6" y="138.4">9</text>
<text x="209.3" y="143" transform="rotate(-90 209.3 143)">6</text>
<text x="35.1" y="147.3">2</text>
<text x="47.8" y="147.3">3</text>
<text x="52.2" y="149.1">1</text>
<text x="59.9" y="144.3" transform="rotate(-90 59.9 144.3)">2</text>
<text x="97.3" y="147.3">2</text>
<text x="110" y="147.3">3</text>
<text x="117" y="149.1">1</text>
<text x="124.7" y="144.3" transform="rotate(-90 124.7 144.3)">2</text>
<text x="222.9" y="147.8" transform="rotate(-90 222.9 147.8)">+5</text>
<text x="59.9" y="151.9" transform="rotate(-90 59.9 151.9)">3</text>
<text x="124.7" y="151.9" transform="rotate(-90 124.7 151.9)">3</text>
<text x="234.9" y="152">Y-</text>
<text x="242.7" y="151.1">1</text>
<text x="242.7" y="153.7">2</text>
<text x="51.3" y="159.6">M+</text>
<text x="234.5" y="159.6">X+</text>
<text x="234.5" y="157.1">Y+</text>
<text x="242.7" y="156.2">3</text>
<text x="242.7" y="158.7">4</text>
<text x="18" y="172.3">PWM1</text>
<text x="35.1" y="171.4">1</text>
<text x="47.8" y="171.4">4</text>
<text x="52.2" y="173.2">1</text>
<text x="59.9" y="168.4" transform="rotate(-90 59.9 168.4)">3</text>
<text x="81.5" y="172.3">PWM0</text>
<text x="98.6" y="171.4">1</text>
<text x="111.3" y="171.4">4</text>
<text x="117" y="173.2">1</text>
<text x="124.7" y="168.4" transform="rotate(-90 124.7 168.4)">3</text>
<text x="35.1" y="176.5">2</text>
<text x="47.8" y="176.5">3</text>
<text x="59.9" y="175.9" transform="rotate(-90 59.9 175.9)">2</text>
<text x="98.6" y="176.5">2</text>
<text x="111.3" y="176.5">3</text>
<text x="124.7" y="175.9" transform="rotate(-90 124.7 175.9)">2</text>
<text x="10.4" y="185.9">D</text>
<text x="285.4" y="185.9">D</text>
<text x="35" y="199.9">1</text>
<text x="85" y="199.9">2</text>
<text x="135" y="199.9">3</text>
<text x="185" y="199.9">4</text>
<text x="235" y="199.9">5</text>
<text x="285" y="199.9">6</text>
</g>
<g font-size="1.8" fill="#008484">
<text x="38.2" y="23.2">+5V</text>
<text x="47.1" y="22.5">C1</text>
<text x="109.3" y="20.7">+5V</text>
<text x="223" y="23.8">LM317_SOT-223</text>
<text x="228.8" y="21.5">U7</text>
<text x="259.1" y="21.9">+5V</text>
<text x="45.7" y="24.8">100nF</text>
<text x="57.9" y="28.6">GND</text>
<text x="201.1" y="25.1">+24V</text>
<text x="225" y="27.6">VI</text>
<text x="232.1" y="27.6">VO</text>
<text x="262.9" y="29">C10</text>
<text x="29.4" y="32.7">U1</text>
<text x="111.1" y="32.9" transform="rotate(-90 111.1 32.9)">VCC</text>
<text x="115.1" y="33.9">MISO</text>
<text x="204.5" y="34.1">C9</text>
<text x="230.5" y="31.7" transform="rotate(-90 230.5 31.7)">ADJ</text>
<text x="245.6" y="31.5">R11</text>
<text x="245.7" y="33.8">3k3</text>
<text x="263" y="31.3">180uF</text>
<text x="27.2" y="40.3">AREF</text>
<text x="40" y="38.8" transform="rotate(-90 40 38.8)">VCC</text>
<text x="42.5" y="40.1" transform="rotate(-90 42.5 40.1)">AVCC</text>
<text x="48.1" y="40.3">PB0</text>
<text x="94.8" y="38.9">AVR-ISP-6</text>
<text x="102.5" y="36.6">J1</text>
<text x="115.1" y="36.4">MOSI</text>
<text x="115.9" y="39">SCK</text>
<text x="116.1" y="41.5">RST</text>
<text x="204.7" y="36.4">110nF</text>
<text x="231.6" y="39.1">R10</text>
<text x="231.7" y="41.4">10k</text>
<text x="27.2" y="45.3">ADC6</text>
<text x="27.2" y="47.9">ADC7</text>
<text x="48.1" y="42.8">PB1</text>
<text x="48.1" y="45.3">PB2</text>
<text x="48.1" y="47.9">PB3</text>
<text x="111.1" y="45" transform="rotate(-90 111.1 45)">GND</text>
<text x="221.4" y="45.5">GND</text>
<text x="48.1" y="50.4">PB4</text>
<text x="48.1" y="53">PB5</text>
<text x="65.3" y="49.2">23pF</text>
<text x="202.7" y="48.1" transform="rotate(-90 202.7 48.1)">GND</text>
<text x="42" y="55.5">XTAL1/PB6</text>
<text x="42" y="58">XTAL2/PB7</text>
<text x="61.5" y="58.3" transform="rotate(-90 61.5 58.3)">16MHz</text>
<text x="66.2" y="54.3">C2</text>
<text x="66.2" y="59.4">C3</text>
<text x="66.6" y="57.1" transform="rotate(-90 66.6 57.1)">Y1</text>
<text x="74.9" y="58" transform="rotate(-90 74.9 58)">GND</text>
<text x="111.3" y="58.3" transform="rotate(-90 111.3 58.3)">GND</text>
<text x="48.1" y="63.1">PC0</text>
<text x="48.1" y="65.7">PC1</text>
<text x="66.5" y="64.4">23pF</text>
<text x="191.8" y="60">+5V</text>
<text x="202.1" y="62">R7</text>
<text x="202.2" y="64.3">1k</text>
<text x="211.8" y="62.7">LED</text>
<text x="212.4" y="60.4">D4</text>
<text x="247.9" y="62">H1</text>
<text x="248.2" y="64.3">MountingHole</text>
<text x="260.6" y="62">H3</text>
<text x="260.9" y="64.3">MountingHole</text>
<text x="48.1" y="68.2">PC2</text>
<text x="48.1" y="70.7">PC3</text>
<text x="68.6" y="67.7">+5V</text>
<text x="224.8" y="68.1" transform="rotate(-90 224.8 68.1)">GND</text>
<text x="48.1" y="73.3">PC4</text>
<text x="48.1" y="75.8">PC5</text>
<text x="71.6" y="75.8">R3</text>
<text x="114.5" y="74.4">TP0610L</text>
<text x="116.9" y="72.1">Q5</text>
<text x="126.2" y="74.6">+24V</text>
<text x="247.9" y="72.2">H2</text>
<text x="248.2" y="74.5">MountingHole</text>
<text x="260.6" y="72.2">H4</text>
<text x="260.9" y="74.5">MountingHole</text>
<text x="41.7" y="78.4">RESET/PC6</text>
<text x="48.1" y="83.4">PD0</text>
<text x="94.2" y="78.6">Power1</text>
<text x="95.3" y="80.9">Power</text>
<text x="127.7" y="81">D7</text>
<text x="128.2" y="83.4">D_Zener_Small</text>
<text x="159.8" y="80.9">Motor</text>
<text x="159.9" y="78.6">Motor1</text>
<text x="48.1" y="86">PD1</text>
<text x="48.1" y="88.5">PD2</text>
<text x="77.6" y="89.8" transform="rotate(-90 77.6 89.8)">SW1</text>
<text x="199.5" y="87.4">R6</text>
<text x="199.7" y="89.7">1k</text>
<text x="211.8" y="88.1">LED</text>
<text x="212.4" y="85.8">D3</text>
<text x="48.1" y="91.1">PD3</text>
<text x="48.1" y="93.6">PD4</text>
<text x="75.3" y="91.9" transform="rotate(-90 75.3 91.9)">SW_Push</text>
<text x="116.3" y="93">GND</text>
<text x="222.2" y="93.5" transform="rotate(-90 222.2 93.5)">GND</text>
<text x="48.1" y="98.7">PD6</text>
<text x="48.1" y="101.2">PD7</text>
<text x="48.1" y="96.1">PD5</text>
<text x="68" y="100.6">GND</text>
<text x="92.8" y="98" transform="rotate(-90 92.8 98)">+5V</text>
<text x="103.7" y="100.2">UART1</text>
<text x="111.9" y="99.3" transform="rotate(-90 111.9 99.3)">+5V</text>
<text x="123.3" y="99.3" transform="rotate(-90 123.3 99.3)">+5V</text>
<text x="134.7" y="100.2">Digital4</text>
<text x="148.6" y="100.2">Digital5</text>
<text x="40" y="105.2" transform="rotate(-90 40 105.2)">GND</text>
<text x="92.7" y="106.5" transform="rotate(-90 92.7 106.5)">GND</text>
<text x="103.6" y="102.5">UART</text>
<text x="111.7" y="105.2" transform="rotate(-90 111.7 105.2)">GND</text>
<text x="122.9" y="102.5">dp3</text>
<text x="123.2" y="105.2" transform="rotate(-90 123.2 105.2)">GND</text>
<text x="134.4" y="102.5">dp4</text>
<text x="137.3" y="104.3" transform="rotate(-90 137.3 104.3)">+5V GND</text>
<text x="148.3" y="102.5">dp5</text>
<text x="199.5" y="107">C7</text>
<text x="28.3" y="109">GND</text>
<text x="32.8" y="113.5">ATmega328-AU</text>
<text x="100.2" y="111.6">Analog1</text>
<text x="100.4" y="110.7" transform="rotate(-90 100.4 110.7)">+5V</text>
<text x="105.6" y="111.8">2</text>
<text x="111.6" y="113.9">ap2</text>
<text x="111.6" y="111.6">Analog2</text>
<text x="111.9" y="110.7" transform="rotate(-90 111.9 110.7)">+5V</text>
<text x="117" y="111.8">2</text>
<text x="123" y="113.9">ap3</text>
<text x="123.1" y="111.6">Analog3</text>
<text x="123.3" y="110.7" transform="rotate(-90 123.3 110.7)">+5V</text>
<text x="128.4" y="111.8">2</text>
<text x="134.4" y="113.9">ap4</text>
<text x="134.5" y="111.6">Analog4</text>
<text x="137.3" y="110.7" transform="rotate(-90 137.3 110.7)">+5V</text>
<text x="148.4" y="113.9">ap5</text>
<text x="148.5" y="111.6">Analog5</text>
<text x="198.6" y="109.3">10uF</text>
<text x="208.3" y="109.6">+5V</text>
<text x="89" y="115.8" transform="rotate(-90 89 115.8)">+5V GND</text>
<text x="100.3" y="116.6" transform="rotate(-90 100.3 116.6)">GND</text>
<text x="111.7" y="116.6" transform="rotate(-90 111.7 116.6)">GND</text>
<text x="123.2" y="116.6" transform="rotate(-90 123.2 116.6)">GND</text>
<text x="137.1" y="116.6" transform="rotate(-90 137.1 116.6)">GND</text>
<text x="188.4" y="114.1">GND</text>
<text x="199.4" y="119">100nF</text>
<text x="205.1" y="116.8">ADS7843E</text>
<text x="199.5" y="120.3">C8</text>
<text x="200.4" y="124.1">X+</text>
<text x="215.6" y="124.1">DIN</text>
<text x="90.6" y="130.5">+24V</text>
<text x="200.4" y="126.6">Y+</text>
<text x="200.4" y="129.2">X-</text>
<text x="200.4" y="131.7">Y-</text>
<text x="210.2" y="126.7" transform="rotate(-90 210.2 126.7)">+VCC</text>
<text x="213.7" y="126.6">DOUT</text>
<text x="213.8" y="131.7">BUSY</text>
<text x="213.8" y="129.2">DCLK</text>
<text x="40.8" y="137.5">U2</text>
<text x="103" y="137.5">U4</text>
<text x="175.7" y="135.7">GND</text>
<text x="183" y="133">C4</text>
<text x="183" y="136.8">C5</text>
<text x="189.2" y="135.6">100nF</text>
<text x="200.4" y="134.2">IN3</text>
<text x="200.4" y="136.8">IN4</text>
<text x="211.9" y="136.8">PENIRQ</text>
<text x="216.2" y="134.2">CS</text>
<text x="27.6" y="140.5">1K2</text>
<text x="28.1" y="138.2">R1</text>
<text x="39.3" y="139.8">EL817</text>
<text x="89.8" y="140.4">1K2</text>
<text x="90.3" y="138.1">R4</text>
<text x="101.5" y="139.8">EL817</text>
<text x="185.6" y="141.8">+5V</text>
<text x="196.8" y="142">C6</text>
<text x="200.4" y="139.3">VREF</text>
<text x="210.2" y="140.2" transform="rotate(-90 210.2 140.2)">GND</text>
<text x="224" y="139.3">R9</text>
<text x="224.2" y="141.7">100k</text>
<text x="61.3" y="147.1">Q1</text>
<text x="61.6" y="149.4">TIP122</text>
<text x="77.2" y="148.7" transform="rotate(-90 77.2 148.7)">D2</text>
<text x="126.1" y="147.1">Q3</text>
<text x="126.4" y="149.4">TIP122</text>
<text x="142" y="148.7" transform="rotate(-90 142 148.7)">D5</text>
<text x="197.1" y="144.3">100nF</text>
<text x="30.4" y="153.4">GNDPWR</text>
<text x="74.9" y="150.7" transform="rotate(-90 74.9 150.7)">1N4001</text>
<text x="92.6" y="153.4">GNDPWR</text>
<text x="139.6" y="150.7" transform="rotate(-90 139.6 150.7)">1N4001</text>
<text x="192.5" y="152.6">GND</text>
<text x="249.4" y="154.8">Touch_Panel_Connector1</text>
<text x="249.1" y="157.1">Touch Panel</text>
<text x="28.1" y="167.3">R2</text>
<text x="40.8" y="166.7">U3</text>
<text x="91.6" y="167.3">R5</text>
<text x="104.3" y="166.7">U5</text>
<text x="27.6" y="169.6">1K2</text>
<text x="39.3" y="169">EL817</text>
<text x="61.3" y="173.4">Q2</text>
<text x="61.6" y="171.1">TIP127</text>
<text x="75.9" y="172.8" transform="rotate(-90 75.9 172.8)">D1</text>
<text x="91.1" y="169.6">1K2</text>
<text x="102.8" y="169">EL817</text>
<text x="126.1" y="173.4">Q4</text>
<text x="126.4" y="171.1">TIP127</text>
<text x="142" y="172.8" transform="rotate(-90 142 172.8)">D6</text>
<text x="73.6" y="174.8" transform="rotate(-90 73.6 174.8)">1N4001</text>
<text x="139.6" y="174.8" transform="rotate(-90 139.6 174.8)">1N4001</text>
<text x="30.4" y="182.6">GNDPWR</text>
<text x="93.9" y="182.6">GNDPWR</text>
<text x="88.3" y="193.3">GND</text>
</g>
<g font-size="1.8" fill="#008400">
<text x="52.4" y="39.4">12</text>
<text x="208.4" y="114.4">U6</text>
<text x="189.2" y="131.7">100nF</text>
</g>
<g font-size="1.8" fill="#0000c2">
<text x="182.9" y="50.8">Power Supply</text>
<text x="88.9" y="61">AVR-SPI Loader</text>
<text x="184.1" y="78.7">Power Test</text>
<text x="90.2" y="91.4">Input To Motor Output</text>
<text x="184.1" y="100.3">Loading</text>
<text x="15.2" y="121.9">Microcontroller ATMEGA</text>
<text x="90.2" y="120.6">Pins for Checking Temperature and Position</text>
<text x="174" y="162.6">Touch Screen Driver</text>
<text x="16.5" y="195.6">Direction/Speed Motor Circuit</text>
</g>
</svg>
